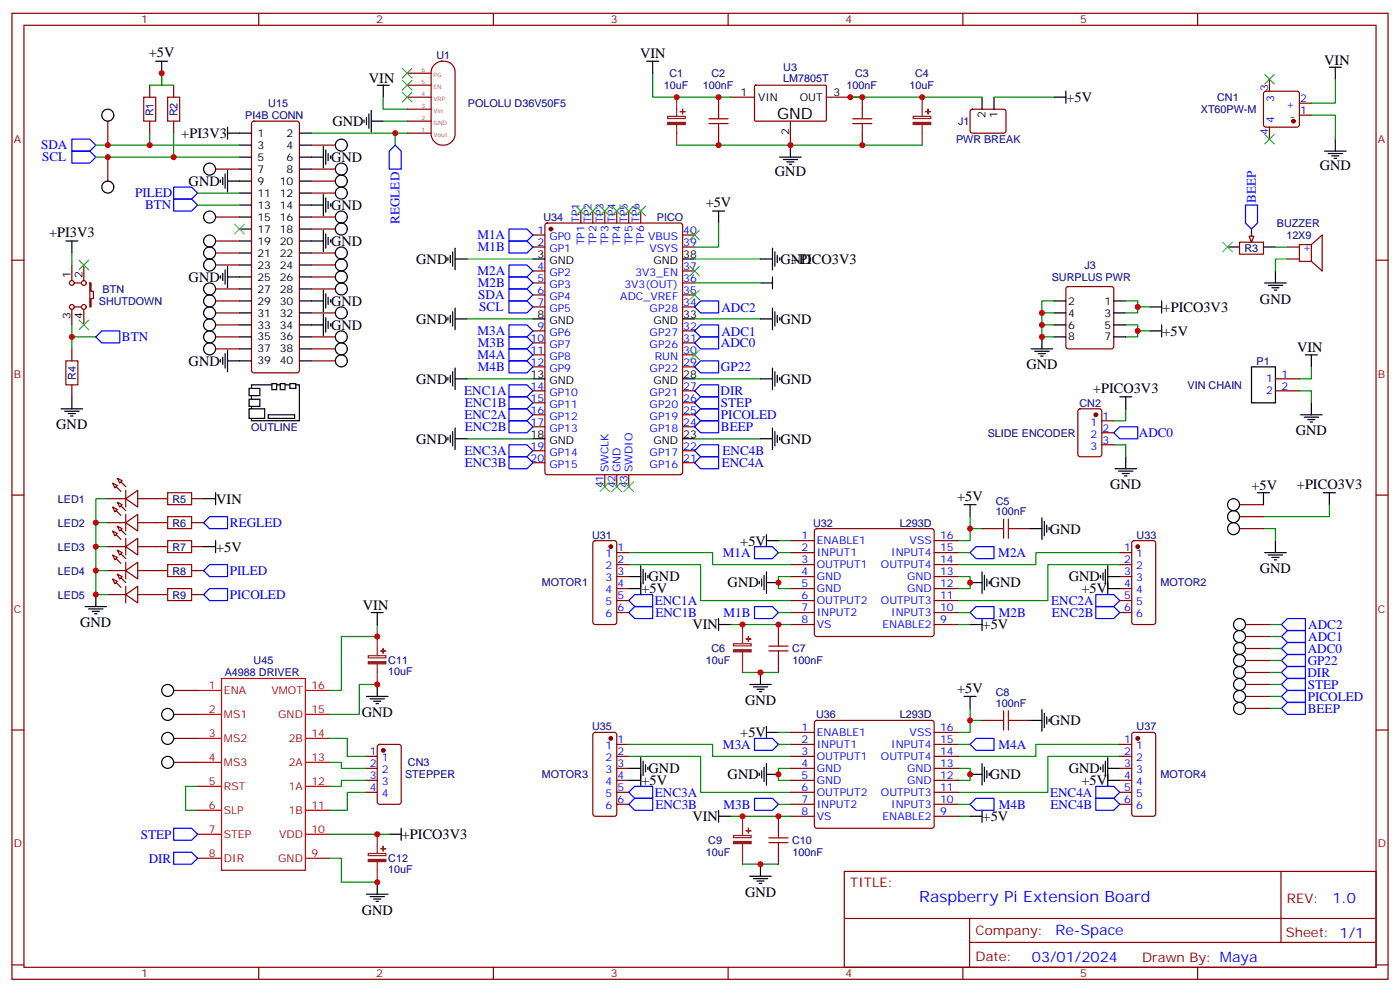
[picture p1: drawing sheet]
<svg xmlns="http://www.w3.org/2000/svg" width="412mm" height="292mm" viewBox="0 0 412 292" stroke-linecap="round" stroke-linejoin="round" font-family="sans-serif">
<g fill="none" stroke="#870000" stroke-width=".35">
<path d="M3.5 3.9h405.4v284.4h-405.4zM7.1 7.4h398.2v277.3h-398.2zM76.2 3.9v3.5M145.3 3.9v3.5M214.5 3.9v3.5M283.6 3.9v3.5M352.8 3.9v3.5M74.3 35.9l.5-.2h12.7l.5 .2 .2 .5v72.6l-.2 .5-.5 .2h-12.7l-.5-.2-.2-.5v-72.6zM3.5 76.6h3.6M157 69.2h3.5M157 72.7h3.5M157 79.8h3.5"/>
<path d="M160.7 65.9l.5-.2h39.2l.6 .4 .1 72.9-.5 .7h-39.4l-.6-.4-.1-72.9zM171.1 62.1v3.6M174.6 62.1v3.6M178.2 62.1v3.6M181.7 62.1v3.6M185.2 62.1v3.6M188.7 62.1v3.6M201.1 69.2h3.5M201.1 72.7h3.5M201.1 79.8h3.5M379.2 72.7h3.6M379.2 76.2h3.6"/>
<path d="M386.3 72h-3.5v4.9h3.5M386.3 72v4.9M386.3 72l3.2-2.8v10.6l-3.2-2.9M405.3 76.6h3.6M157 83.3h3.5M157 86.8h3.5M157 90.3h3.5M157 97.4h3.5M201.1 83.3h3.5M201.1 86.8h3.5M201.1 90.3h3.5M201.1 97.4h3.5"/>
<path d="M157 100.9h3.5M157 104.5h3.5M157 108h3.5M157 115h3.5M157 118.6h3.5M201.1 100.9h3.5M201.1 104.5h3.5M201.1 108h3.5M201.1 115h3.5M201.1 118.6h3.5M157 122.1h3.5M157 125.6h3.5"/>
<path d="M157 132.7h3.5M157 136.2h3.5M178.2 139.7v3.6M181.7 139.7v3.6M185.2 139.7v3.6M201.1 122.1h3.5M201.1 125.6h3.5M201.1 132.7h3.5M201.1 136.2h3.5M3.5 145.7h3.6M232.8 159.1h7.1M240.1 155.8l.5-.2h33.9l.5 .2 .2 .5v30.4l-.3 .5-.4 .2h-33.9l-.5-.3-.2-.4v-30.4z"/>
<path d="M275.2 159.1h7M333.6 159.3l.5-.2h5.6l.7 .5v23.5l-.4 .7h-5.9l-.7-.4v-23.6zM405.3 145.7h3.6M232.8 162.7h7.1M232.8 166.2h7.1M232.8 169.7h7.1M232.8 173.2h7.1M232.8 176.8h7.1M275.2 162.7h7M275.2 166.2h7M275.2 169.7h7M275.2 173.2h7"/>
<path d="M275.2 176.8h7M329.8 162.7h3.6M329.8 166.2h3.6M329.8 169.7h3.6M329.8 173.2h3.6M329.8 176.8h3.6M232.8 180.3h7.1M232.8 183.8h7.1M275.2 180.3h7M275.2 183.8h7M329.8 180.3h3.6M3.5 214.9h3.6"/>
<path d="M111.4 219.3l.4-.2h5.7l.6 .4 .1 16.5-.5 .7h-5.9l-.6-.4-.1-16.5zM405.3 214.9h3.6M107.6 222.6h3.5M107.6 226.2h3.5M107.6 229.7h3.5M107.6 233.2h3.5M248.7 256.5h156.6v28.2h-156.6zM377.3 256.5v20.9M248.7 270.4h156.5M285.6 277.4h119.6M285.6 270.4v14.1M3.5 284h3.6"/>
<path d="M76.2 284.7v3.6M145.3 284.7v3.6M214.5 284.7v3.6M283.6 284.7v3.6M352.8 284.7v3.6M405.3 284h3.6"/>
</g>
<g fill="#870000" stroke="#870000" stroke-width=".35">
<circle cx="162.3" cy="67.4" r=".53"/>
<circle cx="335.1" cy="160.9" r=".53"/>
<circle cx="112.9" cy="220.9" r=".53"/>
</g>
<g fill="none" stroke="#000" stroke-width=".35">
<path d="M70.6 39.2h3.5M88.2 39.2h3.5M70.6 42.7h3.5M70.6 46.2h3.5M70.6 49.8h3.5M70.6 53.3h3.5M70.6 56.8h3.5M88.2 42.7h3.5M88.2 46.2h3.5M88.2 49.8h3.5M88.2 53.3h3.5M88.2 56.8h3.5"/>
<path d="M70.6 60.4h3.5M70.6 63.9h3.5M70.6 67.4h3.5M70.6 70.9h3.5M70.6 74.5h3.5M70.6 78h3.5M88.2 60.4h3.5M88.2 63.9h3.5M88.2 67.4h3.5M88.2 70.9h3.5M88.2 74.5h3.5M88.2 78h3.5"/>
<path d="M157 76.2h3.5M201.1 76.2h3.5M70.6 81.5h3.5M70.6 85.1h3.5M70.6 88.6h3.5M70.6 92.1h3.5M70.6 95.6h3.5M70.6 99.2h3.5M88.2 81.5h3.5M88.2 85.1h3.5M88.2 88.6h3.5M88.2 92.1h3.5"/>
<path d="M88.2 95.6h3.5M88.2 99.2h3.5M157 93.9h3.5M201.1 93.9h3.5M70.6 102.7h3.5M70.6 106.2h3.5M88.2 102.7h3.5M88.2 106.2h3.5M157 111.5h3.5M201.1 111.5h3.5M157 129.2h3.5M201.1 129.2h3.5"/>
</g>
<g fill="none" stroke="#c00" stroke-width=".35">
<path d="M65.3 199.7h24.7v56.5h-24.7zM58.2 203.2h7.1M58.2 210.3h7.1M58.2 217.3h7.1M90 203.2h7M90 210.3h7M90 217.3h7M58.2 224.4h7.1M58.2 231.5h7.1M58.2 238.5h7.1M90 224.4h7M90 231.5h7"/>
<path d="M90 238.5h7M58.2 245.6h7.1M58.2 252.6h7.1M90 245.6h7M90 252.6h7"/>
</g>
<path d="M127.8 19.2a3.5 3.5 0 0 1 3.8-1.1 3.5 3.5 0 0 1 2.5 3.1v18.3a3.5 3.5 0 0 1-3.6 3.2 3.5 3.5 0 0 1-3.5-3.2v-18.3l.1-.7z" fill="#fff" stroke="#870000" stroke-width=".35"/>
<g fill="none" stroke="#870000" stroke-width=".35">
<path d="M44.1 25.1v3.5M44.1 35.7v3.5M51.2 25.1v3.5M51.2 35.7v3.5M119.9 39.2h7.1M119.9 35.7h7.1M119.9 32.1h7.1M119.9 28.6h7.1M119.9 25.1h7.1M119.9 21.6h7.1M211.7 28.6v3.5M211.7 39.2v3.5"/>
<path d="M215.2 28.6h7M222.3 25.3l.3-.2h20.6l.2 .3v10.1l-.3 .2-20.7-.1-.2-.3zM232.8 35.7v7M243.4 28.6h7.1M254 28.6v3.5M254 39.2v3.5M286 32.3l.5-.2 9.4 .1 .4 .6v6l-.7 .4-9.4-.1-.4-.6v-5.7zM372.4 27.1l.5-.3h9.2l.5 .3 .2 .5v9.1l-.3 .5-.4 .2h-9.2l-.5-.2-.2-.5v-9.1zM373.9 23.3v3.5M373.9 37.4v3.6M382.8 33.9h3.5M382.8 30.4h3.5"/>
<path d="M21.2 78v4.6M24.7 78v4.6M365.1 71.3h7.1v3.5h-7.1zM368.7 68.8v1.8M21.2 91.1v4.5M21.9 90.3h2.1M21.9 83.3h2.1M24.7 91.1v4.5M26.5 83.3h.3v2.5h.7v2.1h-.7v2.4h-.3zM317.7 120.5l.5-.2h5.6l.7 .5 .1 12.9-.5 .7h-5.9l-.6-.4-.1-13zM324.6 123.9h3.5M324.6 127.4h3.5"/>
<path d="M324.6 130.9h3.5M31.7 146.8h5.3M31.7 153.8h5.3M33.2 142.2l1.4 .7-.7 .7zM33.2 149.3l1.4 .7-.7 .7zM33.2 156.3l1.4 .7-.7 .7zM34.6 140.8l1.4 .7-.7 .7zM34.6 147.8l1.4 .8-.7 .7zM34.6 154.9l1.4 .7-.7 .7zM37 146.8l3.6-2.5v5zM37 153.8l3.6-2.4v4.9zM37 144.3v5"/>
<path d="M37 151.4v4.9M37 158.4v5M40.6 146.8h8.8M40.6 153.8h8.8M56.4 146.8h3.6M56.4 153.8h3.6M174.9 159.3l.4-.2h5.7l.6 .5 .1 23.5-.5 .7h-5.9l-.6-.4-.1-23.6zM289.3 155.6h3.5M299.9 155.6h3.5M31.7 160.9h5.3M31.7 168h5.3M31.7 175h5.3"/>
<path d="M33.2 163.4l1.4 .7-.7 .7zM33.2 170.4l1.4 .7-.7 .7zM34.6 162l1.4 .7-.7 .7zM34.6 169l1.4 .7-.7 .7zM37 160.9l3.6-2.5v5zM37 168l3.6-2.5v4.9zM37 175l3.6-2.5v5zM37 165.5v4.9M37 172.5v5M40.6 160.9h8.8M40.6 168h8.8M40.6 175h8.8"/>
<path d="M56.4 160.9h3.6M56.4 168h3.6M56.4 175h3.6M181.7 176.8h3.5M181.7 173.2h3.5M181.7 169.7h3.5M181.7 166.2h3.5M181.7 162.7h3.5M181.7 180.3h3.5M229.3 183.8v3.6M229.3 194.4v3.5M174.9 215.8l.4-.2h5.7l.6 .4 .1 23.6-.5 .6-5.9 .1-.6-.5-.1-23.5z"/>
<path d="M181.7 219.1h3.5M232.8 219.1h7.1M232.8 215.6h7.1M240.1 212.3l.5-.2h33.9l.5 .2 .2 .5v30.3l-.3 .5-.4 .2h-33.9l-.5-.2-.2-.5v-30.3zM275.2 219.1h7M275.2 215.6h7M289.3 212.1h3.5M299.9 212.1h3.5M329.8 219.1h3.6M333.6 215.8l.5-.2h5.6l.7 .4v23.6l-.4 .6-5.9 .1-.7-.5v-23.5zM181.7 236.7h3.5M181.7 233.2h3.5"/>
<path d="M181.7 229.7h3.5M181.7 226.2h3.5M181.7 222.6h3.5M232.8 236.7h7.1M232.8 233.2h7.1M232.8 229.7h7.1M232.8 226.2h7.1M232.8 222.6h7.1M275.2 236.7h7M275.2 233.2h7M275.2 229.7h7M275.2 226.2h7"/>
<path d="M275.2 222.6h7M329.8 236.7h3.6M329.8 233.2h3.6M329.8 229.7h3.6M329.8 226.2h3.6M329.8 222.6h3.6M229.3 240.3v3.5M229.3 250.9v3.5M232.8 240.3h7.1M275.2 240.3h7"/>
<circle cx="21.2" cy="83.3" r=".71"/>
<circle cx="21.2" cy="90.3" r=".71"/>
<circle cx="24.7" cy="90.3" r=".71"/>
<circle cx="24.7" cy="83.3" r=".71"/>
</g>
<g fill="none" stroke="#8c2424" stroke-width=".35">
<path d="M196.7 34.3h5.2v.6h-5.2zM199.3 28.6v5.7M199.3 36.7v6M269 34.3h5.2v.6h-5.2zM271.6 28.6v5.7M271.6 36.7v6M108.5 193h5.2v.6h-5.2zM111.1 187.4v5.6M111.1 195.5v6M216.1 189.5h5.2v.6h-5.2zM218.7 183.8v5.7M218.7 191.9v6"/>
<path d="M216.1 245.9h5.2v.7h-5.2zM218.7 240.3v5.6M218.7 248.4v6"/>
</g>
<g fill="#8c2424" stroke="#8c2424" stroke-width=".35">
<path d="M196.7 36h5.2v.7h-5.2z"/>
<path d="M200.4 32.8l1.4 .1z"/>
<path d="M201 32.1l.1 1.4z"/>
<path d="M269 36h5.2v.7h-5.2z"/>
<path d="M272.7 32.8l1.4 .1z"/>
<path d="M273.4 32.1v1.4z"/>
<path d="M216.1 191.2h5.2v.7h-5.2z"/>
<path d="M219.8 188.1h1.4z"/>
<path d="M220.5 187.4v1.4z"/>
<path d="M108.5 194.8h5.2v.6h-5.2z"/>
<path d="M112.2 191.6h1.4z"/>
<path d="M112.9 190.9v1.4z"/>
<path d="M216.1 247.7h5.2v.6h-5.2z"/>
<path d="M219.8 244.5h1.4z"/>
<path d="M220.5 243.8v1.4z"/>
</g>
<g fill="#870000" stroke="#870000" stroke-width=".35">
<path d="M35.6 141.9l1.4 1.4z"/>
<path d="M34.2 143.3l1.4 1.4z"/>
<path d="M35.6 148.9l1.4 1.4z"/>
<path d="M34.2 150.3l1.4 1.4z"/>
<path d="M35.6 156l1.4 1.4z"/>
<path d="M34.2 157.4l1.4 1.4z"/>
<path d="M35.6 163l1.4 1.4z"/>
<path d="M34.2 164.4l1.4 1.4z"/>
<path d="M35.6 170.1l1.4 1.4z"/>
<path d="M34.2 171.5l1.4 1.4z"/>
<circle cx="322.8" cy="122.1" r=".53"/>
<circle cx="381" cy="35.7" r=".53"/>
<circle cx="179.9" cy="160.9" r=".53"/>
<circle cx="179.9" cy="217.3" r=".53"/>
<circle cx="335.1" cy="217.3" r=".53"/>
</g>
<g fill="none" stroke="#000" stroke-width=".35">
<path d="M45.9 18h3.5M47.6 18v3.6M391.6 19.8h3.5M393.3 19.8v3.5M289.3 28.6v3.5M292.8 28.6v3.5M390.2 44.5h6.3M391.2 45.2h4.3M392.3 45.9h2.1M393 46.6h.7M393.3 41v3.5M131.9 75.9v.7"/>
<path d="M132.6 75.2v2.1M133.3 74.1v4.3M134.1 76.2h3.5M134.1 73.1v6.3M224 76.2h3.5M227.5 73.1v6.3M228.2 74.1v4.3M229 75.2v2.1M229.7 75.9v.7M361.6 72.7h3.5M368.7 67.4v3.5M372.2 72.7h3.5"/>
<path d="M131.9 93.5v.7M132.6 92.8v2.1M133.3 91.8v4.2M134.1 90.7v6.3M134.1 93.9h3.5M224 93.9h3.5M224 83.3h3.5M227.5 81.5v3.6M227.5 90.7v6.3M228.2 91.8v4.2M229 92.8v2.1M229.7 93.5v.7"/>
<path d="M131.9 111.2v.7M132.6 110.5v2.1M133.3 109.4v4.2M134.1 108.3v6.4M134.1 111.5h3.5M224 111.5h3.5M227.5 108.3v6.4M228.2 109.4v4.2M229 110.5v2.1M229.7 111.2v.7M131.9 128.8v.7M132.6 128.1v2.1"/>
<path d="M133.3 127v4.3M134.1 126v6.3M134.1 129.2h3.5M224 129.2h3.5M227.5 126v6.3M228.2 127v4.3M229 128.1v2.1M229.7 128.8v.7M328.4 138h6.4M329.5 138.7h4.2M330.6 139.4h2.1M331.6 134.4v3.6"/>
<path d="M225.8 157.4v3.5M225.8 159.1h3.5M284 148.6h3.5M285.8 148.6v3.5M303.4 155.6h3.5M306.9 152.4v6.4M307.6 153.5v4.2M308.3 154.6v2.1M309 155.3v.7M331.3 140.1h.7M185.2 173.2h3.5M185.2 169.7h3.5"/>
<path d="M188.7 166.5v8.5M189.4 167.6v4.2M190.1 168.7v2.1M190.9 169.4v.7M223.7 171.1v.7M224.4 170.4v2.1M225.1 169.4v4.2M225.8 171.5h3.5M225.8 168.3v6.4M285.8 171.5h3.5M289.3 168.3v6.4M290 169.4v4.2"/>
<path d="M290.7 170.4v2.1M291.4 171.1v.7M324.2 169.4v.7M324.9 168.7v2.1M325.6 167.6v4.2M326.3 173.2h3.5M326.3 166.5v8.5M326.3 169.7h3.5M211.7 183.8h3.5M211.7 182.1v3.5M224 197.9v3.6M285.8 183.8h3.5"/>
<path d="M289.3 182.1v3.5M220.8 201.5h6.4M221.9 202.2h4.2M223 202.9h2.1M223.7 203.6h.7M225.8 213.8v3.5M225.8 215.6h3.5M284 205h3.5M285.8 205v3.5M303.4 212.1h3.5M306.9 208.9v6.3M307.6 209.9v4.3"/>
<path d="M308.3 211v2.1M309 211.7v.7M185.2 229.7h3.5M185.2 226.2h3.5M188.7 223v8.5M189.4 224v4.3M190.1 225.1v2.1M190.9 225.8v.7M211.7 238.5v3.5M223.7 227.6v.7M224.4 226.9v2.1M225.1 225.8v4.2"/>
<path d="M225.8 224.8v6.3M225.8 227.9h3.5M285.8 227.9h3.5M289.3 224.8v6.3M289.3 238.5v3.5M290 225.8v4.2M290.7 226.9v2.1M291.4 227.6v.7M324.2 225.8v.7M324.9 225.1v2.1M325.6 224v4.3M326.3 223v8.5"/>
<path d="M326.3 229.7h3.5M326.3 226.2h3.5M211.7 240.3h3.5M220.8 257.9h6.4M221.9 258.6h4.2M223 259.3h2.1M224 254.4v3.5M285.8 240.3h3.5M223.7 260h.7"/>
</g>
<g fill="none" stroke="#a10000" stroke-width=".35">
<path d="M42.3 28.6h3.6v7.1h-3.6zM49.4 28.6h3.5v7.1h-3.5zM208.8 36.4h5.7M208.8 35h5.7M211.7 32.1v2.9M211.7 36.4v2.8M251.2 36.4h5.6M251.2 35h5.6M254 32.1v2.9M254 36.4v2.8M49.4 145h7v3.6h-7zM49.4 152.1h7v3.5h-7z"/>
<path d="M49.4 159.1h7v3.6h-7zM292.8 155.6h2.8M295.6 152.8v5.6M297 152.8v5.6M297 155.6h2.9M49.4 166.2h7v3.5h-7zM49.4 173.2h7v3.6h-7zM226.5 191.6h5.6M226.5 190.2h5.6M229.3 187.4v2.8M229.3 191.6v2.8M292.8 212.1h2.8"/>
<path d="M295.6 209.2v5.7M297 209.2v5.7M297 212.1h2.9M226.5 248h5.6M226.5 246.6h5.6M229.3 243.8v2.8M229.3 248v2.9"/>
</g>
<g fill="none" stroke="#008700" stroke-width=".35">
<path d="M44.1 25.1h3.5v-3.5v3.5h3.6M44.1 39.2v3.5M51.2 39.2v7M386.3 33.9h7v7.1M393.3 23.3v7.1h-7M28.2 46.2h42.4M28.2 42.7h42.4M137.6 76.2h19.4M204.6 76.2h19.4M137.6 93.9h19.4M204.6 93.9h19.4M204.6 83.3h19.4"/>
<path d="M137.6 111.5h19.4M204.6 111.5h19.4M137.6 129.2h19.4M204.6 129.2h19.4M328.1 130.9h3.5v3.5M331.6 120.3v3.6h-3.5M229.3 159.1h3.5M285.8 152.1v7h-3.6M285.8 155.6h3.5M185.2 166.2h21.2v10.6h26.4M185.2 162.7h24.7v3.5h22.9M229.3 162.7h3.5"/>
<path d="M232.8 169.7h-3.5v3.5h3.5M282.2 169.7h3.6v3.5h-3.6M282.2 162.7h3.6M329.8 162.7h-24.6v3.5h-23M329.8 166.2h-21.1v10.6h-26.5M215.2 183.8h17.6M218.7 197.9h10.6M229.3 180.3h3.5M282.2 183.8h3.6M282.2 180.3h3.6M185.2 219.1h24.7v3.5h22.9M229.3 215.6h3.5"/>
<path d="M229.3 219.1h3.5M282.2 219.1h3.6M285.8 208.5v7.1h-3.6M285.8 212.1h3.5M329.8 219.1h-24.6v3.5h-23M185.2 222.6h21.2v10.6h26.4M229.3 236.7h3.5M232.8 226.2h-3.5v3.5h3.5M282.2 226.2h3.6v3.5h-3.6M282.2 236.7h3.6M329.8 222.6h-21.1v10.6h-26.5M215.2 240.3h17.6"/>
<path d="M218.7 254.4h10.6M282.2 240.3h3.6"/>
</g>
<g fill="none" stroke="#3c3" stroke-width=".35">
<path d="M372.5 21.9l2.9 2.8M372.5 39.5l2.9 2.9M375.4 21.9l-2.9 2.8M375.4 39.5l-2.9 2.9M169.7 60.7l2.8 2.8M172.5 60.7l-2.8 2.8M173.2 60.7l2.8 2.8M176 60.7l-2.8 2.8M176.7 60.7l2.9 2.8M179.6 60.7l-2.9 2.8M180.3 60.7l2.8 2.8M183.1 60.7l-2.8 2.8"/>
<path d="M183.8 60.7l2.8 2.8M186.6 60.7l-2.8 2.8M187.3 60.7l2.8 2.8M190.1 60.7l-2.8 2.8M203.2 78.4l2.8 2.8M206 78.4l-2.8 2.8M203.2 85.4l2.8 2.8M206 85.4l-2.8 2.8M203.2 103l2.8 2.9M206 103l-2.8 2.9M176.7 141.9l2.9 2.8M179.6 141.9l-2.9 2.8"/>
<path d="M180.3 141.9l2.8 2.8M183.1 141.9l-2.8 2.8M183.8 141.9l2.8 2.8M186.6 141.9l-2.8 2.8"/>
</g>
<g fill="none" stroke="#00f" stroke-width=".35">
<path d="M21.2 41h5.3l1.7 1.7-1.7 1.8h-5.3zM21.2 44.5h5.3l1.7 1.7-1.7 1.8h-5.3zM149.9 67.4h5.3l1.8 1.8-1.8 1.7h-5.3zM149.9 70.9h5.3l1.8 1.8-1.8 1.8h-5.3zM149.9 78h5.3l1.8 1.8-1.8 1.7h-5.3zM149.9 81.5h5.3l1.8 1.8-1.8 1.8h-5.3zM149.9 99.2h5.3l1.8 1.7-1.8 1.8h-5.3zM149.9 95.6h5.3l1.8 1.8-1.8 1.8h-5.3zM149.9 85.1h5.3l1.8 1.7-1.8 1.8h-5.3zM149.9 88.6h5.3l1.8 1.7-1.8 1.8h-5.3zM149.9 102.7h5.3l1.8 1.8-1.8 1.7h-5.3zM149.9 106.2h5.3l1.8 1.8-1.8 1.7h-5.3z"/>
<path d="M149.9 113.3h5.3l1.8 1.7-1.8 1.8h-5.3zM149.9 116.8h5.3l1.8 1.8-1.8 1.7h-5.3zM204.6 100.9l1.8-1.7h5.3v3.5h-5.3zM149.9 120.3h5.3l1.8 1.8-1.8 1.8h-5.3zM149.9 123.9h5.3l1.8 1.7-1.8 1.8h-5.3zM149.9 130.9h5.3l1.8 1.8-1.8 1.7h-5.3zM149.9 134.4h5.3l1.8 1.8-1.8 1.8h-5.3zM206.4 134.4h5.3v3.6h-5.3l-1.8-1.8zM206.4 130.9h5.3v3.5h-5.3l-1.8-1.7zM329.8 125.6h5.3v3.6h-5.3l-1.7-1.8zM187 178.5h5.3v3.6h-5.3l-1.8-1.8zM187 175h5.3v3.5h-5.3l-1.8-1.7z"/>
<path d="M222.2 178.5h5.3l1.8 1.8-1.8 1.8h-5.3zM222.2 160.9h5.3l1.8 1.8-1.8 1.7h-5.3zM285.8 162.7l1.7-1.8h5.3v3.5h-5.3zM322.8 175h5.3l1.7 1.8-1.7 1.7h-5.3zM322.8 178.5h5.3l1.7 1.8-1.7 1.8h-5.3zM285.8 180.3l1.7-1.8h5.3v3.6h-5.3zM222.2 217.3h5.3l1.8 1.8-1.8 1.8h-5.3zM285.8 219.1l1.7-1.8h5.3v3.6h-5.3zM187 231.5h5.3v3.5h-5.3l-1.8-1.8zM187 235h5.3v3.5h-5.3l-1.8-1.8zM222.2 235h5.3l1.8 1.7-1.8 1.8h-5.3zM285.8 236.7l1.7-1.7h5.3v3.5h-5.3z"/>
<path d="M322.8 235h5.3l1.7 1.7-1.7 1.8h-5.3zM322.8 231.5h5.3l1.7 1.7-1.7 1.8h-5.3z"/>
</g>
<path d="M367.9 69.5h1.5l-.7 1.8z" fill="#f0f0f0" stroke="#870000" stroke-width=".35"/>
<g fill="none" stroke="#3c3" stroke-width=".35">
<path d="M118.5 20.1l2.9 2.9M118.5 23.7l2.9 2.8M118.5 27.2l2.9 2.8M121.4 20.1l-2.9 2.9M121.4 23.7l-2.9 2.8M121.4 27.2l-2.9 2.8M23.3 76.6l2.8 2.8M26.1 76.6l-2.8 2.8M203.2 67.8l2.8 2.8M206 67.8l-2.8 2.8M360.2 71.3l2.8 2.8M363 71.3l-2.8 2.8"/>
<path d="M23.3 94.2l2.8 2.8M26.1 94.2l-2.8 2.8"/>
</g>
<g fill="none" stroke="#000" stroke-width=".35">
<path d="M190.5 18h3.5M192.3 18v3.6M67 39.2h3.6M67 37.4v3.6M107.2 35.3v.7M107.9 34.6v2.1M108.7 33.5v4.3M109.4 35.7h3.5M109.4 32.5v6.3M111.1 25.1h3.6M112.9 25.1v3.5M310.4 28.6h3.6"/>
<path d="M314 26.8v3.6M64.9 53v.7M65.6 52.2v2.2M66.3 51.2v4.2M67 50.1v6.4M67 53.3h3.6M91.7 46.2h3.5M95.2 43.1v6.3M95.2 57.2v6.3M96 44.1v4.3M96 58.2v4.3M96.7 45.2v2.1"/>
<path d="M96.7 59.3v2.1M97.4 45.9v.7M229.7 46.2h6.3M230.7 47h4.2M231.8 47.7h2.1M232.5 48.4h.7M232.8 42.7v3.5M19.4 70.9h3.5M21.2 70.9v3.6M66.3 79.4v4.2M67 78.4v6.3M91.7 70.9h3.5"/>
<path d="M91.7 60.4h3.5M95.2 67.8v6.3M96 68.8v4.3M96.7 69.9v2.1M97.4 60v.7M97.4 70.6v.7M209.9 62.1h3.5M211.7 62.1v3.6M375.7 79.8v3.5M64.9 81.2v.7M65.6 80.5v2.1M67 81.5h3.6"/>
<path d="M91.7 88.6h3.5M91.7 95.6h3.5M95.2 85.4v6.4M95.2 92.5v6.3M96 86.5v4.2M96 93.5v4.3M96.7 87.5v2.1M96.7 94.6v2.1M97.4 88.2v.7M97.4 95.3v.7M306.9 99.2v3.5M310.4 88.6h3.6"/>
<path d="M310.4 92.1h3.6M310.4 95.6h3.6M310.4 99.2h3.6M328.1 88.6h3.5M328.1 92.1h3.5M328.1 95.6h3.5M328.1 99.2h3.5M338.7 97.4h3.5M338.7 90.3h3.5M342.2 88.6v3.5M342.2 95.6v3.6M372.5 83.3h6.4"/>
<path d="M373.6 84h4.2M374.6 84.7h2.2M375.4 85.4h.7M21.2 116.8v3.5M64.9 105.9v.7M65.6 105.2v2.1M66.3 104.1v4.2M67 103v6.4M67 106.2h3.6M74.1 113.3h14.1v10.6h-14.1zM303.7 102.7h6.4M304.8 103.4h4.2"/>
<path d="M305.9 104.1h2.1M306.6 104.8h.7M329.8 116.8h3.6M331.6 116.8v3.5M368.7 108h7v10.6h-7zM384.5 104.5h3.6M386.3 104.5v3.5M386.3 118.6v3.5M18 120.3h6.3M19 121h4.3M20.1 121.7h2.1M20.8 122.4h.7"/>
<path d="M79 122.1h7.8v1.1h-7.8zM383.1 122.1h6.4M384.2 122.8h4.2M385.2 123.5h2.1M385.9 124.2h.7M60 146.8h3.5M63.5 145v3.6M63.5 159.1v3.6M370.4 145h3.5M372.2 145v3.6M375.7 159.1v3.6M389.8 145h3.5"/>
<path d="M391.6 145v3.6M25 178.5h6.4M26.1 179.2h4.2M27.2 180h2.1M28.2 175v3.5M60 160.9h3.5M372.5 162.7h6.4M373.6 163.4h4.2M374.6 164.1h2.2M375.4 164.8h.7M27.9 180.7h.7M109.4 180.3h3.5"/>
<path d="M111.1 180.3v3.5M107.9 205h6.4M109 205.7h4.2M110.1 206.4h2.1M110.8 207.1h.7M111.1 201.5v3.5M111.1 259.7v3.5M114.7 245.6h3.5M118.2 243.8v3.5M107.9 263.2h6.4M109 263.9h4.2M110.1 264.6h2.1"/>
<path d="M110.8 265.3h.7"/>
<circle cx="31.7" cy="33.9" r="1.76"/>
<circle cx="31.7" cy="55.1" r="1.76"/>
<circle cx="61.7" cy="49.8" r="1.76"/>
<circle cx="100.5" cy="49.8" r="1.76"/>
<circle cx="100.5" cy="53.3" r="1.76"/>
<circle cx="100.5" cy="56.8" r="1.76"/>
<circle cx="100.5" cy="42.7" r="1.76"/>
<circle cx="61.7" cy="74.5" r="1.76"/>
<circle cx="61.7" cy="63.9" r="1.76"/>
<circle cx="61.7" cy="70.9" r="1.76"/>
<circle cx="61.7" cy="78" r="1.76"/>
<circle cx="100.5" cy="67.4" r="1.76"/>
<circle cx="100.5" cy="78" r="1.76"/>
<circle cx="100.5" cy="74.5" r="1.76"/>
<circle cx="100.5" cy="63.9" r="1.76"/>
<circle cx="61.7" cy="95.6" r="1.76"/>
<circle cx="61.7" cy="92.1" r="1.76"/>
<circle cx="61.7" cy="85.1" r="1.76"/>
<circle cx="61.7" cy="99.2" r="1.76"/>
<circle cx="61.7" cy="88.6" r="1.76"/>
<circle cx="100.5" cy="99.2" r="1.76"/>
<circle cx="100.5" cy="81.5" r="1.76"/>
<circle cx="100.5" cy="85.1" r="1.76"/>
<circle cx="100.5" cy="92.1" r="1.76"/>
<circle cx="61.7" cy="102.7" r="1.76"/>
<circle cx="100.5" cy="102.7" r="1.76"/>
<circle cx="100.5" cy="106.2" r="1.76"/>
<circle cx="363.4" cy="155.6" r="1.76"/>
<circle cx="363.4" cy="148.6" r="1.76"/>
<circle cx="363.4" cy="152.1" r="1.76"/>
<circle cx="49.4" cy="217.3" r="1.76"/>
<circle cx="49.4" cy="210.3" r="1.76"/>
<circle cx="49.4" cy="203.2" r="1.76"/>
<circle cx="49.4" cy="224.4" r="1.76"/>
</g>
<g fill="none" stroke="#008700" stroke-width=".35">
<path d="M91.7 39.2h24.7M112.9 28.6v3.5h7M112.9 35.7h7M119.9 39.2h-3.5v3.5M192.3 21.6v7h22.9M250.5 28.6h38.8M292.8 28.6h17.6M58.2 56.8h12.4M199.3 42.7h72.3M21.2 74.5v3.5M58.2 60.4h12.4M211.7 65.7v7h-7.1"/>
<path d="M375.7 72.7h3.5M379.2 76.2h-3.5v3.6M21.2 95.6v7.1M21.2 99.2h7M306.9 92.1v3.5h3.5M306.9 95.6v3.6h3.5M310.4 88.6h-3.5v3.5h3.5M331.6 95.6h3.5v3.6h-3.5M331.6 88.6h3.5v3.5h-3.5M335.1 97.4h3.6M335.1 90.3h3.6M382.8 115h3.5v3.6"/>
<path d="M386.3 108v3.5h-3.5M28.2 153.8h3.5M31.7 146.8h-3.5v28.2h3.5M372.2 155.6h3.5v3.5M391.6 148.6v3.5h-19.4M28.2 168h3.5M28.2 160.9h3.5M111.1 183.8v3.6h-10.6v15.8h-3.5M373.9 183.8h3.6M373.9 187.4h3.6M373.9 190.9h3.6M373.9 194.4h3.6"/>
<path d="M373.9 197.9h3.6M97 217.3h5.3v5.3h5.3M111.1 201.5h-5.3v8.8h-8.8M373.9 201.5h3.6M373.9 205h3.6M373.9 208.5h3.6M58.2 231.5h-3.5v7h3.5M97 224.4h3.5v1.8h7.1M107.6 229.7h-7.1v1.8h-3.5M107.6 233.2h-5.3v5.3h-5.3M97 252.6h3.5v7.1h10.6M97 245.6h17.7"/>
</g>
<g fill="none" stroke="#00f" stroke-width=".35">
<path d="M51.2 55.1h5.2l1.8 1.7-1.8 1.8h-5.2zM51.2 58.6h5.2l1.8 1.8-1.8 1.7h-5.2zM116.4 42.7l1.8 1.8v5.3h-3.5v-5.3zM366.9 60.4h3.5v5.3l-1.7 1.7-1.8-1.7zM28.2 99.2l1.8-1.8h5.3v3.5h-5.3zM204.6 97.4l1.8-1.8h5.3v3.6h-5.3zM204.6 90.3l1.8-1.7h5.3v3.5h-5.3zM204.6 118.6l1.8-1.8h5.3v3.5h-5.3zM204.6 115l1.8-1.7h5.3v3.5h-5.3zM204.6 108l1.8-1.8h5.3v3.5h-5.3zM204.6 125.6l1.8-1.7h5.3v3.5h-5.3zM206.4 120.3h5.3v3.6h-5.3l-1.8-1.8z"/>
<path d="M60 153.8l1.7-1.7h5.3v3.5h-5.3zM60 175l1.7-1.8h5.3v3.6h-5.3zM60 168l1.7-1.8h5.3v3.5h-5.3zM377.5 197.9l1.7-1.7h5.3v3.5h-5.3zM377.5 194.4l1.7-1.7h5.3v3.5h-5.3zM377.5 190.9l1.7-1.8h5.3v3.6h-5.3zM377.5 187.4l1.7-1.8h5.3v3.5h-5.3zM377.5 183.8l1.7-1.7h5.3v3.5h-5.3zM377.5 201.5l1.7-1.8h5.3v3.5h-5.3zM377.5 205l1.7-1.8h5.3v3.6h-5.3zM377.5 208.5l1.7-1.7h5.3v3.5h-5.3zM51.2 243.8h5.2l1.8 1.8-1.8 1.7h-5.2z"/>
<path d="M51.2 250.9h5.2l1.8 1.7-1.8 1.8h-5.2z"/>
</g>
<path d="M108.5 251.2h5.2v.6h-5.2zM111.1 245.6v5.6M111.1 253.7v6" fill="none" stroke="#8c2424" stroke-width=".35"/>
<g fill="#8c2424" stroke="#8c2424" stroke-width=".35">
<path d="M108.5 253h5.2v.6h-5.2z"/>
<path d="M112.2 249.8h1.4z"/>
<path d="M112.9 249.1v1.4z"/>
</g>
<g fill="none" stroke="#870000" stroke-width=".35">
<path d="M31.7 35.7v7M31.7 46.2v7.1M63.5 49.8h7.1M91.7 49.8h7.1M91.7 42.7h7.1M91.7 53.3h7.1M91.7 56.8h7.1M63.5 78h7.1M63.5 74.5h7.1M63.5 70.9h7.1M63.5 63.9h7.1M91.7 78h7.1"/>
<path d="M91.7 74.5h7.1M91.7 63.9h7.1M91.7 67.4h7.1M63.5 99.2h7.1M63.5 95.6h7.1M63.5 92.1h7.1M63.5 88.6h7.1M63.5 85.1h7.1M91.7 99.2h7.1M91.7 92.1h7.1M91.7 85.1h7.1M91.7 81.5h7.1"/>
<path d="M314.2 84.6l.5-.3h12.7l.5 .3 .2 .5v16.9l-.3 .5-.4 .2h-12.7l-.5-.2-.2-.5v-16.9zM21.2 102.7v3.5M21.2 113.3v3.5M63.5 102.7h7.1M91.7 102.7h7.1M91.7 106.2h7.1M375.7 111.5h7.1M375.7 115h7.1M365.1 155.6h7.1M365.1 152.1h7.1M365.1 148.6h7.1M51.2 203.2h7"/>
<path d="M51.2 210.3h7M51.2 217.3h7M51.2 224.4h7"/>
</g>
<path d="M19.4 106.2h3.5v7.1h-3.5z" fill="none" stroke="#a10000" stroke-width=".35"/>
<g fill="#fff" stroke="#000" stroke-width=".35">
<path d="M73.4 120.3h4.6v2.9h-4.6z"/>
<path d="M73.4 117.5h3.2v2.1h-3.2z"/>
<path d="M73.4 114.3h3.2v2.2h-3.2z"/>
<path d="M85.4 112.9h1.7v1.4h-1.7z"/>
<path d="M82.5 112.9h1.5v1.8h-1.5z"/>
<path d="M80.1 112.9h1.4v1.8h-1.4z"/>
</g>
<path d="M69.1 66l2.9 2.8M72 66l-2.9 2.8" fill="none" stroke="#3c3" stroke-width=".35"/>
<path d="M366.9 183.8h7M366.9 187.4h7M366.9 190.9h7M366.9 194.4h7M366.9 197.9h7M366.9 201.5h7M366.9 205h7M366.9 208.5h7" fill="none" stroke="#870000" stroke-width=".35"/>
<g fill="none" stroke="#000" stroke-width=".35">
<circle cx="365.1" cy="187.4" r="1.76"/>
<circle cx="365.1" cy="197.9" r="1.76"/>
<circle cx="365.1" cy="194.4" r="1.76"/>
<circle cx="365.1" cy="190.9" r="1.76"/>
<circle cx="365.1" cy="183.8" r="1.76"/>
<circle cx="365.1" cy="205" r="1.76"/>
<circle cx="365.1" cy="208.5" r="1.76"/>
<circle cx="365.1" cy="201.5" r="1.76"/>
</g>
<g fill="#c00">
<circle cx="250.5" cy="28.6" r=".88"/>
<circle cx="285.8" cy="171.5" r=".88"/>
<circle cx="229.3" cy="171.5" r=".88"/>
<circle cx="229.3" cy="227.9" r=".88"/>
<circle cx="285.8" cy="227.9" r=".88"/>
<circle cx="285.8" cy="212.1" r=".88"/>
<circle cx="218.7" cy="183.8" r=".88"/>
<circle cx="229.3" cy="183.8" r=".88"/>
<circle cx="229.3" cy="240.3" r=".88"/>
<circle cx="218.7" cy="240.3" r=".88"/>
<circle cx="224" cy="254.4" r=".88"/>
<circle cx="224" cy="197.9" r=".88"/>
<circle cx="285.8" cy="155.6" r=".88"/>
<circle cx="47.6" cy="21.6" r=".88"/>
<circle cx="44.1" cy="42.7" r=".88"/>
<circle cx="51.2" cy="46.2" r=".88"/>
<circle cx="28.2" cy="175" r=".88"/>
<circle cx="28.2" cy="168" r=".88"/>
<circle cx="28.2" cy="160.9" r=".88"/>
<circle cx="28.2" cy="153.8" r=".88"/>
<circle cx="211.7" cy="28.6" r=".88"/>
<circle cx="254" cy="28.6" r=".88"/>
<circle cx="199.3" cy="28.6" r=".88"/>
<circle cx="232.8" cy="42.7" r=".88"/>
<circle cx="254" cy="42.7" r=".88"/>
<circle cx="211.7" cy="42.7" r=".88"/>
<circle cx="271.6" cy="28.6" r=".88"/>
<circle cx="116.4" cy="39.2" r=".88"/>
<circle cx="111.1" cy="245.6" r=".88"/>
<circle cx="111.1" cy="201.5" r=".88"/>
<circle cx="111.1" cy="187.4" r=".88"/>
<circle cx="111.1" cy="259.7" r=".88"/>
<circle cx="335.1" cy="97.4" r=".88"/>
<circle cx="306.9" cy="92.1" r=".88"/>
<circle cx="306.9" cy="95.6" r=".88"/>
<circle cx="306.9" cy="99.2" r=".88"/>
<circle cx="335.1" cy="90.3" r=".88"/>
<circle cx="21.2" cy="99.2" r=".88"/>
<circle cx="31.8" cy="42.7" r=".88"/>
<circle cx="31.8" cy="46.2" r=".88"/>
</g>
<text font-size="4.6" x="229" y="35">GND</text>
<text font-size="4.6" fill="#00f" x="270.8" y="265.5">Raspberry Pi Extension Board</text>
<g font-size="4.2">
<text x="43.8" y="16.9">+5V</text>
<text x="188.5" y="16.9">VIN</text>
<text x="390.1" y="19.1">VIN</text>
<text x="108.7" y="24.4">VIN</text>
<text x="314.1" y="30">+5V</text>
<text x="53.4" y="40.6">+PI3V3</text>
<text x="97.9" y="37.1">GND</text>
<text x="97.5" y="47.7">GND</text>
<text x="228.3" y="51.9">GND</text>
<text x="388.8" y="50.1">GND</text>
<text x="55.6" y="54.7">GND</text>
<text x="97.5" y="61.8">GND</text>
<text x="207.9" y="61">+5V</text>
<text x="14.4" y="69.8">+PI3V3</text>
<text x="97.5" y="72.4">GND</text>
<text x="122.6" y="77.7">GND</text>
<text x="229.9" y="77.7">GND</text>
<text x="233" y="77.6">+PICO3V3</text>
<text x="55.6" y="82.9">GND</text>
<text x="371.2" y="89.3">GND</text>
<text x="97.5" y="90">GND</text>
<text x="122.6" y="95.3">GND</text>
<text x="229.9" y="95.3">GND</text>
<text x="342.5" y="91.8">+PICO3V3</text>
<text x="97.5" y="97.1">GND</text>
<text x="342.4" y="98.8">+5V</text>
<text x="55.6" y="107.6">GND</text>
<text x="382.1" y="103.8">VIN</text>
<text x="122.6" y="112.9">GND</text>
<text x="229.9" y="112.9">GND</text>
<text x="302.3" y="108.8">GND</text>
<text x="321.9" y="115.7">+PICO3V3</text>
<text x="16.6" y="126.4">GND</text>
<text x="122.6" y="130.6">GND</text>
<text x="229.9" y="130.6">GND</text>
<text x="381.7" y="128.2">GND</text>
<text x="382" y="143.9">+PICO3V3</text>
<text x="63.7" y="148.2">VIN</text>
<text x="282" y="147.5">+5V</text>
<text x="327" y="144.1">GND</text>
<text x="368.7" y="144.3">+5V</text>
<text x="218.1" y="160.6">+5V</text>
<text x="309.2" y="157">GND</text>
<text x="63.7" y="162.3">+5V</text>
<text x="191.1" y="171.2">GND</text>
<text x="214.3" y="172.9">GND</text>
<text x="291.6" y="172.9">GND</text>
<text x="314.9" y="171.2">GND</text>
<text x="371.1" y="168.7">GND</text>
<text x="106.9" y="179.6">VIN</text>
<text x="188.9" y="174.7">+5V</text>
<text x="318.6" y="174.7">+5V</text>
<text x="23.6" y="184.6">GND</text>
<text x="204" y="185.3">VIN</text>
<text x="289.5" y="185.3">+5V</text>
<text x="282" y="203.9">+5V</text>
<text x="219.5" y="207.5">GND</text>
<text x="106.5" y="211">GND</text>
<text x="309.2" y="213.5">GND</text>
<text x="218.1" y="217">+5V</text>
<text x="191.1" y="227.6">GND</text>
<text x="314.9" y="227.6">GND</text>
<text x="188.9" y="231.1">+5V</text>
<text x="214.3" y="229.4">GND</text>
<text x="291.6" y="229.4">GND</text>
<text x="318.6" y="231.1">+5V</text>
<text x="204" y="241.7">VIN</text>
<text x="289.5" y="241.7">+5V</text>
<text x="118.4" y="247">+PICO3V3</text>
<text x="219.5" y="263.9">GND</text>
<text x="106.5" y="269.2">GND</text>
</g>
<g font-size="4.2" fill="#00f">
<text x="392.5" y="265.8">1.0</text>
<text x="310.9" y="275.3">Re-Space</text>
<text x="304" y="283.1">03/01/2024</text>
</g>
<g font-size="3.9" fill="#00f">
<text x="12.1" y="44">SDA</text>
<text x="12.4" y="47.5">SCL</text>
<text x="39.8" y="58.1">PILED</text>
<text x="369.9" y="59.7" transform="rotate(-90 369.9 59.7)">BEEP</text>
<text x="42.7" y="61.6">BTN</text>
<text x="117.7" y="65.9" transform="rotate(-90 117.7 65.9)">REGLED</text>
<text x="140.6" y="70.4">M1A</text>
<text x="140.8" y="74">M1B</text>
<text x="140.6" y="81">M2A</text>
<text x="140.8" y="84.5">M2B</text>
<text x="140.9" y="88.1">SDA</text>
<text x="141.2" y="91.6">SCL</text>
<text x="212.5" y="91.8">ADC2</text>
<text x="35.9" y="100.4">BTN</text>
<text x="140.6" y="98.7">M3A</text>
<text x="212.5" y="98.8">ADC1</text>
<text x="140.6" y="105.7">M4A</text>
<text x="140.8" y="102.2">M3B</text>
<text x="212.4" y="102.2">ADC0</text>
<text x="140.8" y="109.2">M4B</text>
<text x="212.4" y="109.3">GP22</text>
<text x="136.8" y="116.3">ENC1A</text>
<text x="136.9" y="119.8">ENC1B</text>
<text x="212.3" y="116.3">DIR</text>
<text x="212.4" y="119.9">STEP</text>
<text x="136.8" y="123.3">ENC2A</text>
<text x="212.4" y="123.3">PICOLED</text>
<text x="136.9" y="126.9">ENC2B</text>
<text x="212.4" y="126.9">BEEP</text>
<text x="335.5" y="128.6">ADC0</text>
<text x="136.8" y="133.9">ENC3A</text>
<text x="136.9" y="137.5">ENC3B</text>
<text x="212.6" y="137.4">ENC4A</text>
<text x="212.8" y="133.9">ENC4B</text>
<text x="67.7" y="155.2">REGLED</text>
<text x="212.9" y="163.9">M1A</text>
<text x="294.1" y="163.9">M2A</text>
<text x="67.7" y="169.2">PILED</text>
<text x="67.7" y="176.3">PICOLED</text>
<text x="192.9" y="178">ENC1A</text>
<text x="309.6" y="178">ENC2A</text>
<text x="193.1" y="181.5">ENC1B</text>
<text x="213.1" y="181.5">M1B</text>
<text x="294.2" y="181.5">M2B</text>
<text x="309.9" y="181.6">ENC2B</text>
<text x="385.4" y="185.3">ADC2</text>
<text x="385.4" y="188.7">ADC1</text>
<text x="385.2" y="195.8">GP22</text>
<text x="385.2" y="192.1">ADC0</text>
<text x="385.1" y="199.2">DIR</text>
<text x="385.2" y="202.8">STEP</text>
<text x="385.2" y="206.3">PICOLED</text>
<text x="385.2" y="209.8">BEEP</text>
<text x="213" y="220.4">M3A</text>
<text x="294.1" y="220.4">M4A</text>
<text x="192.9" y="234.5">ENC3A</text>
<text x="193.1" y="238">ENC3B</text>
<text x="213.1" y="238.1">M3B</text>
<text x="294.2" y="238.1">M4B</text>
<text x="309.3" y="234.5">ENC4A</text>
<text x="309.5" y="238">ENC4B</text>
<text x="41.4" y="246.8">STEP</text>
<text x="43.8" y="253.9">DIR</text>
</g>
<g font-size="3.9" fill="#800">
<text x="250.5" y="261.1">TITLE:</text>
<text x="379.1" y="265.8">REV:</text>
<text x="287.4" y="275.3">Company:</text>
<text x="378.7" y="275.9">Sheet: 1/1</text>
<text x="287.4" y="283">Date:</text>
<text x="336.4" y="283.1">Drawn By: Maya</text>
</g>
<g font-size="3.2" fill="#800">
<text x="41.6" y="6.9">1</text>
<text x="110.8" y="6.9">2</text>
<text x="179.9" y="6.9">3</text>
<text x="249.1" y="6.9">4</text>
<text x="318.2" y="6.9">5</text>
<text x="4.1" y="42">A</text>
<text x="405.9" y="42">A</text>
<text x="4.1" y="111.2">B</text>
<text x="405.9" y="111.2">B</text>
<text x="4.1" y="180.3">C</text>
<text x="405.9" y="180.3">C</text>
<text x="4.1" y="249.4">D</text>
<text x="405.9" y="249.4">D</text>
<text x="41.6" y="287.7">1</text>
<text x="110.8" y="287.7">2</text>
<text x="179.9" y="287.7">3</text>
<text x="249.1" y="287.7">4</text>
<text x="318.2" y="287.7">5</text>
</g>
<g font-size="3.2" fill="#000080">
<text x="128.6" y="17.4">U1</text>
<text x="197.2" y="22.7">C1</text>
<text x="209.6" y="22.7">C2</text>
<text x="230.7" y="20.8">U3</text>
<text x="251.9" y="22.7">C3</text>
<text x="269.5" y="22.7">C4</text>
<text x="195.6" y="26.2">10uF</text>
<text x="207" y="26.2">100nF</text>
<text x="230.7" y="24">LM7805T</text>
<text x="249.3" y="26.2">100nF</text>
<text x="267.9" y="26.2">10uF</text>
<text x="358.5" y="29.8">CN1</text>
<text x="45.2" y="34.2" transform="rotate(-90 45.2 34.2)">R1</text>
<text x="52.3" y="34.2" transform="rotate(-90 52.3 34.2)">R2</text>
<text x="72.3" y="35">PI4B CONN</text>
<text x="79" y="31.5">U15</text>
<text x="137.8" y="31.5">POLOLU D36V50F5</text>
<text x="353.7" y="33.3">XT60PW-M</text>
<text x="282.2" y="36.8">J1</text>
<text x="281.6" y="42.1">PWR BREAK</text>
<text x="160.1" y="65">U34</text>
<text x="193.5" y="65">PICO</text>
<text x="376.2" y="66.8">BUZZER</text>
<text x="378.9" y="70.3">12X9</text>
<text x="366.5" y="74.2">R3</text>
<text x="309.8" y="82.7">SURPLUS PWR</text>
<text x="319.4" y="79.2">J3</text>
<text x="29.1" y="89.8">SHUTDOWN</text>
<text x="30.2" y="86.2">BTN</text>
<text x="370.2" y="107.4">P1</text>
<text x="22.3" y="111.9" transform="rotate(-90 22.3 111.9)">R4</text>
<text x="318" y="119.7">CN2</text>
<text x="349.8" y="114.4">VIN CHAIN</text>
<text x="74" y="126.8">OUTLINE</text>
<text x="290.9" y="128.5">SLIDE ENCODER</text>
<text x="17" y="148">LED1</text>
<text x="50.8" y="148">R5</text>
<text x="293.3" y="148.5">C5</text>
<text x="17" y="155">LED2</text>
<text x="50.8" y="155">R6</text>
<text x="239.5" y="155">U32</text>
<text x="265" y="155">L293D</text>
<text x="293.3" y="151.7">100nF</text>
<text x="174.4" y="158.5">U31</text>
<text x="334.8" y="158.5">U33</text>
<text x="17" y="162.1">LED3</text>
<text x="50.8" y="162.1">R7</text>
<text x="17" y="169.1">LED4</text>
<text x="50.8" y="169.1">R8</text>
<text x="159.6" y="172.6">MOTOR1</text>
<text x="341.8" y="172.6">MOTOR2</text>
<text x="17" y="176.2">LED5</text>
<text x="50.8" y="176.2">R9</text>
<text x="74.7" y="195.6">U45</text>
<text x="114.4" y="195.6">C11</text>
<text x="207.9" y="195.6">10uF</text>
<text x="209.6" y="192">C6</text>
<text x="233.3" y="192">C7</text>
<text x="233.5" y="195.5">100nF</text>
<text x="66.2" y="199.1">A4988 DRIVER</text>
<text x="114.4" y="198.7">10uF</text>
<text x="293.3" y="208.2">100nF</text>
<text x="293.3" y="205">C8</text>
<text x="174.4" y="215">U35</text>
<text x="240.4" y="211.5">U36</text>
<text x="265" y="211.5">L293D</text>
<text x="334.8" y="215">U37</text>
<text x="120.2" y="225.6">CN3</text>
<text x="119.3" y="229.1">STEPPER</text>
<text x="159.6" y="229.1">MOTOR3</text>
<text x="341.8" y="229.1">MOTOR4</text>
<text x="208.6" y="248.5">C9</text>
<text x="233.3" y="248.5">C10</text>
<text x="114.4" y="256.9">10uF</text>
<text x="114.4" y="253.8">C12</text>
<text x="207.9" y="252">10uF</text>
<text x="233.5" y="252">100nF</text>
</g>
<g font-size="3.2">
<text x="218.1" y="28.3">1</text>
<text x="223.3" y="29.7">VIN</text>
<text x="235.6" y="29.7">OUT</text>
<text x="245.5" y="28.3">3</text>
<text x="290.3" y="34.9" transform="rotate(-90 290.3 34.9)">2</text>
<text x="293.9" y="34.9" transform="rotate(-90 293.9 34.9)">1</text>
<text x="75.8" y="40.3">1</text>
<text x="84.4" y="40.3">2</text>
<text x="232.5" y="39.8" transform="rotate(-90 232.5 39.8)">2</text>
<text x="75.8" y="43.8">3</text>
<text x="75.8" y="47.3">5</text>
<text x="84.4" y="43.8">4</text>
<text x="84.4" y="47.3">6</text>
<text x="75.8" y="50.8">7</text>
<text x="84.4" y="50.8">8</text>
<text x="75.8" y="54.4">9</text>
<text x="75.8" y="57.9">11</text>
<text x="82.4" y="54.4">10</text>
<text x="82.4" y="57.9">12</text>
<text x="75.8" y="61.4">13</text>
<text x="75.8" y="64.9">15</text>
<text x="82.4" y="61.4">14</text>
<text x="82.4" y="64.9">16</text>
<text x="75.8" y="68.5">17</text>
<text x="82.4" y="68.5">18</text>
<text x="75.8" y="72">19</text>
<text x="75.8" y="75.5">21</text>
<text x="82.4" y="72">20</text>
<text x="82.4" y="75.5">22</text>
<text x="158.3" y="75.9">3</text>
<text x="161.8" y="77.6">GND</text>
<text x="192.5" y="77.6">GND</text>
<text x="201.3" y="75.9">38</text>
<text x="20.8" y="81.9" transform="rotate(-90 20.8 81.9)">1</text>
<text x="24.3" y="81.9" transform="rotate(-90 24.3 81.9)">2</text>
<text x="75.8" y="79.1">23</text>
<text x="75.8" y="82.6">25</text>
<text x="82.4" y="79.1">24</text>
<text x="82.4" y="82.6">26</text>
<text x="75.8" y="86.1">27</text>
<text x="75.8" y="89.6">29</text>
<text x="82.4" y="86.1">28</text>
<text x="82.4" y="89.6">30</text>
<text x="314.7" y="89.6">2</text>
<text x="325.4" y="89.6">1</text>
<text x="20.8" y="93.8" transform="rotate(-90 20.8 93.8)">3</text>
<text x="24.3" y="93.8" transform="rotate(-90 24.3 93.8)">4</text>
<text x="75.8" y="93.2">31</text>
<text x="82.4" y="93.2">32</text>
<text x="158.3" y="93.5">8</text>
<text x="161.8" y="95.3">GND</text>
<text x="192.5" y="95.3">GND</text>
<text x="201.3" y="93.5">33</text>
<text x="314.7" y="93.2">4</text>
<text x="325.4" y="93.2">3</text>
<text x="75.8" y="96.7">33</text>
<text x="75.8" y="100.2">35</text>
<text x="82.4" y="96.7">34</text>
<text x="82.4" y="100.2">36</text>
<text x="314.7" y="96.7">6</text>
<text x="314.7" y="100.2">8</text>
<text x="325.4" y="96.7">5</text>
<text x="325.4" y="100.2">7</text>
<text x="75.8" y="103.8">37</text>
<text x="75.8" y="107.3">39</text>
<text x="82.4" y="103.8">38</text>
<text x="82.4" y="107.3">40</text>
<text x="156.3" y="111.2">13</text>
<text x="161.8" y="112.9">GND</text>
<text x="192.5" y="112.9">GND</text>
<text x="201.3" y="111.2">28</text>
<text x="156.3" y="128.8">18</text>
<text x="161.8" y="130.6">GND</text>
<text x="192.5" y="130.6">GND</text>
<text x="201.3" y="128.8">23</text>
</g>
<g font-size="3.2" fill="#00f">
<text x="373.6" y="26.7" transform="rotate(-90 373.6 26.7)">3</text>
<text x="375.4" y="30.2" transform="rotate(-90 375.4 30.2)">3</text>
<text x="378.9" y="31.8">+</text>
<text x="380" y="35.3">-</text>
<text x="382.9" y="33.5">1</text>
<text x="382.9" y="30">2</text>
<text x="373.6" y="39.6" transform="rotate(-90 373.6 39.6)">4</text>
<text x="375.4" y="36.1" transform="rotate(-90 375.4 36.1)">4</text>
<text x="170.7" y="65.7" transform="rotate(-90 170.7 65.7)">TP1</text>
<text x="174.3" y="65.7" transform="rotate(-90 174.3 65.7)">TP2</text>
<text x="177.8" y="65.7" transform="rotate(-90 177.8 65.7)">TP3</text>
<text x="181.3" y="65.7" transform="rotate(-90 181.3 65.7)">TP4</text>
<text x="184.9" y="65.7" transform="rotate(-90 184.9 65.7)">TP5</text>
<text x="188.4" y="65.7" transform="rotate(-90 188.4 65.7)">TP6</text>
<text x="158.3" y="68.8">1</text>
<text x="161.8" y="70.6">GP0</text>
<text x="190.9" y="70.6">VBUS</text>
<text x="201.3" y="68.8">40</text>
<text x="158.3" y="72.4">2</text>
<text x="161.8" y="74.1">GP1</text>
<text x="172.2" y="72.2" transform="rotate(-90 172.2 72.2)">TP1</text>
<text x="175.7" y="72.2" transform="rotate(-90 175.7 72.2)">TP2</text>
<text x="179.2" y="72.2" transform="rotate(-90 179.2 72.2)">TP3</text>
<text x="182.7" y="72.2" transform="rotate(-90 182.7 72.2)">TP4</text>
<text x="186.3" y="72.2" transform="rotate(-90 186.3 72.2)">TP5</text>
<text x="189.8" y="72.2" transform="rotate(-90 189.8 72.2)">TP6</text>
<text x="191.3" y="74.1">VSYS</text>
<text x="201.3" y="72.4">39</text>
<text x="383.8" y="73.8">+</text>
<text x="158.3" y="79.4">4</text>
<text x="158.3" y="82.9">5</text>
<text x="161.8" y="81.2">GP2</text>
<text x="187.2" y="81.2">3V3_EN</text>
<text x="201.3" y="82.9">36</text>
<text x="201.3" y="79.4">37</text>
<text x="158.3" y="86.5">6</text>
<text x="158.3" y="90">7</text>
<text x="161.8" y="84.7">GP3</text>
<text x="161.8" y="88.2">GP4</text>
<text x="182.7" y="88.2">ADC_VREF</text>
<text x="183.9" y="84.7">3V3(OUT)</text>
<text x="201.3" y="90">34</text>
<text x="201.3" y="86.5">35</text>
<text x="161.8" y="91.8">GP5</text>
<text x="191.4" y="91.8">GP28</text>
<text x="156.3" y="100.6">10</text>
<text x="158.3" y="97">9</text>
<text x="161.8" y="98.8">GP6</text>
<text x="191.4" y="98.8">GP27</text>
<text x="201.3" y="100.6">31</text>
<text x="201.3" y="97">32</text>
<text x="156.3" y="104.1">11</text>
<text x="156.3" y="107.6">12</text>
<text x="161.8" y="102.3">GP7</text>
<text x="161.8" y="105.9">GP8</text>
<text x="191.4" y="102.3">GP26</text>
<text x="192.9" y="105.9">RUN</text>
<text x="201.3" y="107.6">29</text>
<text x="201.3" y="104.1">30</text>
<text x="161.8" y="109.4">GP9</text>
<text x="191.4" y="109.4">GP22</text>
<text x="373" y="112.6">1</text>
<text x="377.5" y="111.2">1</text>
<text x="156.3" y="114.7">14</text>
<text x="156.3" y="118.2">15</text>
<text x="161.8" y="116.5">GP10</text>
<text x="161.8" y="120">GP11</text>
<text x="191.4" y="120">GP20</text>
<text x="191.4" y="116.5">GP21</text>
<text x="201.3" y="118.2">26</text>
<text x="201.3" y="114.7">27</text>
<text x="373" y="116.1">2</text>
<text x="377.5" y="114.7">2</text>
<text x="156.3" y="121.7">16</text>
<text x="156.3" y="125.3">17</text>
<text x="161.8" y="123.5">GP12</text>
<text x="191.4" y="123.5">GP19</text>
<text x="201.3" y="125.3">24</text>
<text x="201.3" y="121.7">25</text>
<text x="321.2" y="125.3">1</text>
<text x="324.7" y="123.5">1</text>
<text x="161.8" y="127">GP13</text>
<text x="191.4" y="127">GP18</text>
<text x="321.2" y="128.8">2</text>
<text x="324.7" y="127">2</text>
<text x="324.7" y="130.6">3</text>
<text x="156.3" y="132.3">19</text>
<text x="156.3" y="135.9">20</text>
<text x="161.8" y="134.1">GP14</text>
<text x="161.8" y="137.6">GP15</text>
<text x="191.4" y="137.6">GP16</text>
<text x="191.4" y="134.1">GP17</text>
<text x="201.3" y="135.9">21</text>
<text x="201.3" y="132.3">22</text>
<text x="321.2" y="132.3">3</text>
<text x="177.8" y="143.8" transform="rotate(-90 177.8 143.8)">41</text>
<text x="179.2" y="139" transform="rotate(-90 179.2 139)">SWCLK</text>
<text x="181.3" y="143.8" transform="rotate(-90 181.3 143.8)">42</text>
<text x="182.7" y="139" transform="rotate(-90 182.7 139)">GND</text>
<text x="184.9" y="143.8" transform="rotate(-90 184.9 143.8)">43</text>
<text x="186.3" y="139" transform="rotate(-90 186.3 139)">SWDIO</text>
<text x="236.1" y="158.8">1</text>
<text x="240.6" y="160.2">ENABLE1</text>
<text x="268" y="160.2">VSS</text>
<text x="276.9" y="158.8">16</text>
<text x="178.4" y="167.6">2</text>
<text x="178.4" y="164.1">1</text>
<text x="181.9" y="165.8">2</text>
<text x="181.9" y="162.3">1</text>
<text x="236.1" y="162.3">2</text>
<text x="236.1" y="165.8">3</text>
<text x="240.6" y="163.7">INPUT1</text>
<text x="240.6" y="167.3">OUTPUT1</text>
<text x="259.5" y="167.3">OUTPUT4</text>
<text x="262.5" y="163.7">INPUT4</text>
<text x="276.9" y="165.8">14</text>
<text x="276.9" y="162.3">15</text>
<text x="331.2" y="165.8">2</text>
<text x="331.2" y="162.3">1</text>
<text x="334.7" y="167.6">2</text>
<text x="334.7" y="164.1">1</text>
<text x="178.4" y="171.1">3</text>
<text x="181.9" y="172.9">4</text>
<text x="181.9" y="169.4">3</text>
<text x="236.1" y="169.4">4</text>
<text x="236.1" y="172.9">5</text>
<text x="240.6" y="170.8">GND</text>
<text x="267.2" y="170.8">GND</text>
<text x="276.9" y="172.9">12</text>
<text x="276.9" y="169.4">13</text>
<text x="331.2" y="172.9">4</text>
<text x="331.2" y="169.4">3</text>
<text x="334.7" y="171.1">3</text>
<text x="178.4" y="178.2">5</text>
<text x="178.4" y="174.7">4</text>
<text x="181.9" y="180">6</text>
<text x="181.9" y="176.4">5</text>
<text x="236.1" y="176.4">6</text>
<text x="236.1" y="180">7</text>
<text x="240.6" y="174.3">GND</text>
<text x="240.6" y="177.8">OUTPUT2</text>
<text x="259.5" y="177.8">OUTPUT3</text>
<text x="267.2" y="174.3">GND</text>
<text x="276.9" y="180">10</text>
<text x="276.9" y="176.4">11</text>
<text x="331.2" y="180">6</text>
<text x="331.2" y="176.4">5</text>
<text x="334.7" y="178.2">5</text>
<text x="334.7" y="174.7">4</text>
<text x="178.4" y="181.7">6</text>
<text x="236.1" y="183.5">8</text>
<text x="240.6" y="181.4">INPUT2</text>
<text x="240.6" y="184.9">VS</text>
<text x="259.9" y="184.9">ENABLE2</text>
<text x="262.5" y="181.4">INPUT3</text>
<text x="276.9" y="183.5">9</text>
<text x="334.7" y="181.7">6</text>
<text x="236.1" y="215.2">1</text>
<text x="276.9" y="215.2">16</text>
<text x="178.4" y="220.5">1</text>
<text x="181.9" y="218.8">1</text>
<text x="236.1" y="218.8">2</text>
<text x="240.6" y="216.6">ENABLE1</text>
<text x="240.6" y="220.2">INPUT1</text>
<text x="262.5" y="220.2">INPUT4</text>
<text x="268" y="216.6">VSS</text>
<text x="276.9" y="218.8">15</text>
<text x="331.2" y="218.8">1</text>
<text x="334.7" y="220.5">1</text>
<text x="108.9" y="222.3">1</text>
<text x="108.9" y="225.8">2</text>
<text x="112.4" y="224">1</text>
<text x="112.4" y="227.6">2</text>
<text x="178.4" y="227.6">3</text>
<text x="178.4" y="224">2</text>
<text x="181.9" y="225.8">3</text>
<text x="181.9" y="222.3">2</text>
<text x="236.1" y="222.3">3</text>
<text x="236.1" y="225.8">4</text>
<text x="240.6" y="223.7">OUTPUT1</text>
<text x="240.6" y="227.2">GND</text>
<text x="259.5" y="223.7">OUTPUT4</text>
<text x="267.2" y="227.2">GND</text>
<text x="276.9" y="225.8">13</text>
<text x="276.9" y="222.3">14</text>
<text x="331.2" y="225.8">3</text>
<text x="331.2" y="222.3">2</text>
<text x="334.7" y="227.6">3</text>
<text x="334.7" y="224">2</text>
<text x="108.9" y="229.3">3</text>
<text x="108.9" y="232.9">4</text>
<text x="112.4" y="231.1">3</text>
<text x="178.4" y="231.1">4</text>
<text x="181.9" y="232.9">5</text>
<text x="181.9" y="229.3">4</text>
<text x="236.1" y="229.3">5</text>
<text x="236.1" y="232.9">6</text>
<text x="240.6" y="230.8">GND</text>
<text x="267.2" y="230.8">GND</text>
<text x="276.9" y="232.9">11</text>
<text x="276.9" y="229.3">12</text>
<text x="331.2" y="232.9">5</text>
<text x="331.2" y="229.3">4</text>
<text x="334.7" y="231.1">4</text>
<text x="112.4" y="234.6">4</text>
<text x="178.4" y="238.2">6</text>
<text x="178.4" y="234.6">5</text>
<text x="181.9" y="236.4">6</text>
<text x="236.1" y="236.4">7</text>
<text x="236.1" y="239.9">8</text>
<text x="240.6" y="234.3">OUTPUT2</text>
<text x="240.6" y="237.8">INPUT2</text>
<text x="259.5" y="234.3">OUTPUT3</text>
<text x="262.5" y="237.8">INPUT3</text>
<text x="276.9" y="239.9">9</text>
<text x="276.9" y="236.4">10</text>
<text x="331.2" y="236.4">6</text>
<text x="334.7" y="238.2">6</text>
<text x="334.7" y="234.6">5</text>
<text x="240.6" y="241.3">VS</text>
<text x="259.9" y="241.3">ENABLE2</text>
</g>
<g font-size="3.2" fill="#c00">
<text x="61.5" y="202.9">1</text>
<text x="91.7" y="202.9">16</text>
<text x="61.5" y="209.9">2</text>
<text x="66" y="204.3">ENA</text>
<text x="80" y="204.3">VMOT</text>
<text x="91.7" y="209.9">15</text>
<text x="66" y="211.3">MS1</text>
<text x="82" y="211.3">GND</text>
<text x="61.5" y="217">3</text>
<text x="66" y="218.4">MS2</text>
<text x="85.1" y="218.4">2B</text>
<text x="91.7" y="217">14</text>
<text x="61.5" y="224">4</text>
<text x="66" y="225.5">MS3</text>
<text x="85.1" y="225.5">2A</text>
<text x="91.7" y="224">13</text>
<text x="61.5" y="231.1">5</text>
<text x="66" y="232.5">RST</text>
<text x="85.1" y="232.5">1A</text>
<text x="91.7" y="231.1">12</text>
<text x="61.5" y="238.2">6</text>
<text x="66" y="239.6">SLP</text>
<text x="85.1" y="239.6">1B</text>
<text x="91.7" y="238.2">11</text>
<text x="61.5" y="245.2">7</text>
<text x="91.7" y="245.2">10</text>
<text x="66" y="246.6">STEP</text>
<text x="82.2" y="246.6">VDD</text>
<text x="61.5" y="252.3">8</text>
<text x="66" y="253.7">DIR</text>
<text x="82" y="253.7">GND</text>
<text x="91.7" y="252.3">9</text>
</g>
<g font-size="1.8" fill="#a54b4b">
<text x="124.1" y="21.2">6</text>
<text x="127.7" y="22.6">PG</text>
<text x="124.1" y="28.3">4</text>
<text x="124.1" y="24.7">5</text>
<text x="127.7" y="29.7">VRP</text>
<text x="127.7" y="26.1">EN</text>
<text x="124.1" y="35.3">2</text>
<text x="124.1" y="31.8">3</text>
<text x="127.7" y="33.2">Vin</text>
<text x="124.1" y="38.8">1</text>
<text x="127.7" y="40.3">Vout</text>
<text x="127.7" y="36.7">GND</text>
</g>
</svg>
